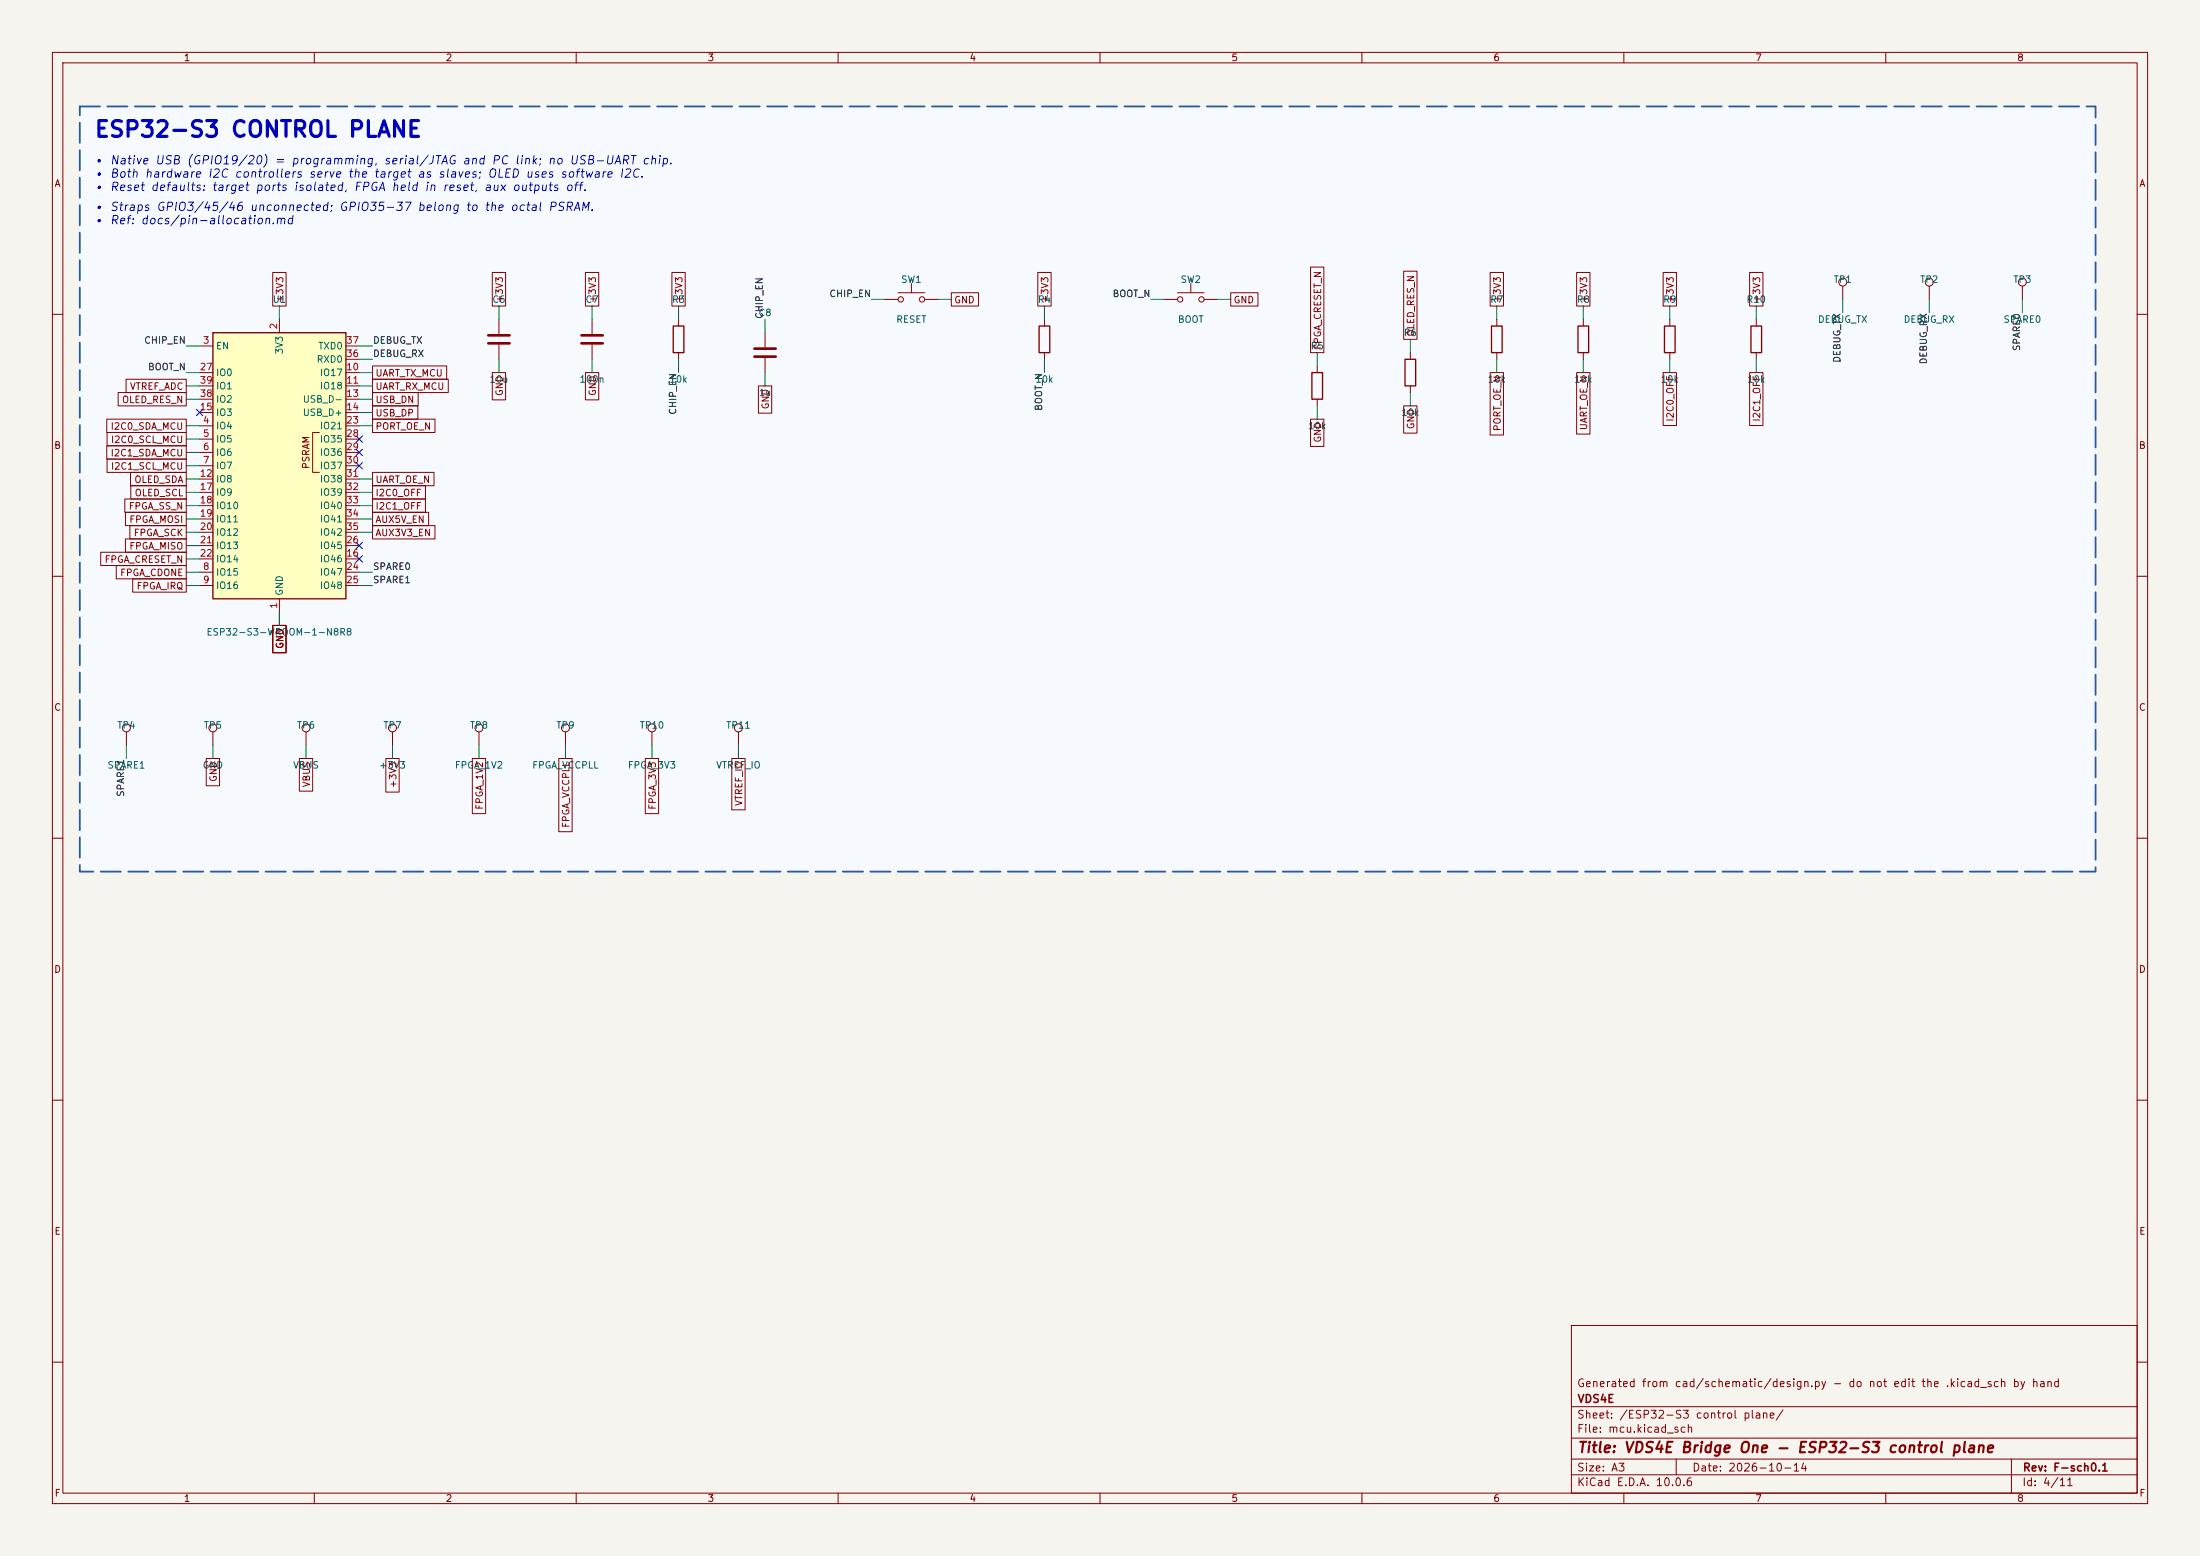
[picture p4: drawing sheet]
<svg xmlns="http://www.w3.org/2000/svg" width="420mm" height="297mm" viewBox="0 0 420 297" stroke-linecap="round" stroke-linejoin="round" font-family="sans-serif">
<path d="M0 0h420v297h-420z" fill="#f5f4ef" stroke="#f5f4ef" stroke-width=".19"/>
<g fill="none" stroke="#840000" stroke-width=".19">
<path d="M10 10h400v277h-400zM12 12h396v273h-396zM60 10v2M110 10v2M160 10v2M210 10v2M260 10v2M310 10v2M360 10v2M10 60h2M408 60h2M10 110h2"/>
<path d="M408 110h2M10 160h2M408 160h2M10 210h2M408 210h2M300 253h108v32h-108zM10 260h2M300 278.5h108M300 274.5h108M300 268.5h108M320 278.5v3M384 278.5v6.5"/>
<path d="M408 260h2M60 285v2M110 285v2M160 285v2M210 285v2M260 285v2M300 281.5h108M310 285v2M360 285v2"/>
</g>
<path d="M15.2 20.3h384.8v146.1h-384.8z" fill="#f6faff"/>
<g fill="none" stroke="#840000" stroke-width=".19">
<path d="M168.9 57.2h2.5M171.4 55.9h5.1M174 54.1v1.8M176.5 57.2h2.6M222.2 57.2h2.6M224.8 55.9h5.1M227.3 54.1v1.8M229.9 57.2h2.5M351.8 54.6v2.6M368.3 54.6v2.6M386.1 54.6v2.6M95.2 61v2.8"/>
<path d="M95.2 65.8v2.8M113 61v2.8M113 65.8v2.8M129.5 61v1.2M129.5 67.3v1.3M146 63.5v2.8M146 68.3v2.8M199.4 61v1.2M199.4 67.3v1.3M251.5 69.9v1.2M251.5 76.2v1.3M269.2 67.3v1.3"/>
<path d="M269.2 73.7v1.2M285.7 61v1.2M285.7 67.3v1.3M302.3 61v1.2M302.3 67.3v1.3M318.8 61v1.2M318.8 67.3v1.3M335.3 61v1.2M335.3 67.3v1.3M58.4 139.7v2.5M74.9 139.7v2.5M91.4 139.7v2.5"/>
<path d="M107.9 139.7v2.5M124.5 139.7v2.5M141 139.7v2.5"/>
<circle cx="172" cy="57.2" r=".51"/>
<circle cx="176" cy="57.2" r=".51"/>
<circle cx="225.3" cy="57.2" r=".51"/>
<circle cx="229.4" cy="57.2" r=".51"/>
<circle cx="351.8" cy="53.8" r=".76"/>
<circle cx="368.3" cy="53.8" r=".76"/>
<circle cx="386.1" cy="53.8" r=".76"/>
<circle cx="58.4" cy="138.9" r=".76"/>
<circle cx="74.9" cy="138.9" r=".76"/>
<circle cx="91.4" cy="138.9" r=".76"/>
<circle cx="107.9" cy="138.9" r=".76"/>
<circle cx="124.5" cy="138.9" r=".76"/>
<circle cx="141" cy="138.9" r=".76"/>
</g>
<path d="M93.2 64h4.1M93.2 65.5h4.1M111 64h4.1M111 65.5h4.1M144 66.5h4.1M144 68.1h4.1" fill="none" stroke="#840000" stroke-width=".51"/>
<path d="M128.5 62.2h2.1v5.1h-2.1zM198.4 62.2h2v5.1h-2zM250.4 71.1h2.1v5.1h-2.1zM268.2 68.6h2.1v5.1h-2.1zM284.7 62.2h2.1v5.1h-2.1zM301.2 62.2h2.1v5.1h-2.1zM317.8 62.2h2v5.1h-2zM334.3 62.2h2v5.1h-2z" fill="none" stroke="#840000" stroke-width=".25"/>
<path d="M40.6 63.5h25.4v50.8h-25.4z" fill="#ffffc2"/>
<path d="M40.6 63.5h25.4v50.8h-25.4z" fill="none" stroke="#840000" stroke-width=".25"/>
<g fill="none" stroke="#840000" stroke-width=".19">
<path d="M52.1 52h2.5v6.4h-2.5zM94 52h2.5v6.4h-2.5zM111.8 52h2.5v6.4h-2.5zM128.3 52h2.5v6.4h-2.5zM181.6 55.9h5.2v2.5h-5.2zM198.1 52h2.6v6.4h-2.6zM234.9 55.9h5.3v2.5h-5.3zM250.2 51h2.5v16.3h-2.5zM268 51.8h2.5v13h-2.5zM284.5 52h2.5v6.4h-2.5zM301 52h2.5v6.4h-2.5zM317.5 52h2.5v6.4h-2.5z"/>
<path d="M334 52h2.6v6.4h-2.6zM22.6 74.9h13v2.6h-13zM24.1 72.4h11.5v2.5h-11.5zM38.1 66h2.5M38.1 71.1h2.5M38.1 73.7h2.5M38.1 76.2h2.5M38.1 78.7h2.5M53.3 61v2.5M66 66h2.6M66 71.1h2.6M66 73.7h2.6"/>
<path d="M66 76.2h2.6M66 78.7h2.6M66 68.6h2.6M71.1 77.5h8.7v2.5h-8.7zM71.1 69.8h14.2v2.6h-14.2zM71.1 72.4h14.5v2.5h-14.5zM71.1 74.9h8.7v2.6h-8.7zM94 71.1h2.5v5.2h-2.5zM111.8 71.1h2.5v5.2h-2.5zM144.8 73.7h2.5v5.2h-2.5zM268 77.5h2.5v5.2h-2.5zM284.5 71.1h2.5v11.9h-2.5z"/>
<path d="M301 71.1h2.5v11.8h-2.5zM317.5 71.1h2.5v10.1h-2.5zM334 71.1h2.6v10.1h-2.6zM20.4 85.1h15.2v2.5h-15.2zM20.4 80h15.2v2.6h-15.2zM20.4 82.5h15.2v2.6h-15.2zM20.4 87.6h15.2v2.6h-15.2zM23.8 95.2h11.8v2.6h-11.8zM23.9 97.8h11.7v2.5h-11.7zM24.9 90.2h10.7v2.5h-10.7zM25 92.7h10.6v2.6h-10.6zM38.1 81.3h2.5"/>
<path d="M38.1 83.8h2.5M38.1 86.4h2.5M38.1 88.9h2.5M38.1 91.4h2.5M38.1 94h2.5M38.1 96.5h2.5M38.1 99.1h2.5M61 82.6h-1.3v7.6h1.3M66 81.3h2.6M66 83.8h2.6M66 86.4h2.6M66 88.9h2.6"/>
<path d="M66 91.4h2.6M66 94h2.6M66 96.5h2.6M66 99.1h2.6M71.1 90.2h11.8v2.5h-11.8zM71.1 92.7h10.1v2.6h-10.1zM71.1 97.8h10.7v2.5h-10.7zM71.1 95.2h10.1v2.6h-10.1zM71.1 80h11.9v2.6h-11.9zM250.2 80h2.5v5.2h-2.5zM19.2 105.4h16.4v2.6h-16.4zM22.2 107.9h13.4v2.6h-13.4z"/>
<path d="M23.9 102.9h11.7v2.5h-11.7zM24.8 100.3h10.8v2.6h-10.8zM25.3 110.5h10.3v2.5h-10.3zM38.1 109.2h2.5M38.1 111.8h2.5M38.1 106.7h2.5M38.1 101.6h2.5M38.1 104.1h2.5M52.1 119.4h2.5v5.2h-2.5zM53.3 114.3v2.5M66 109.2h2.6M66 111.8h2.6"/>
<path d="M66 106.7h2.6M66 101.6h2.6M66 104.1h2.6M71.1 100.3h11.9v2.6h-11.9zM24.1 139.7v2.5M40.6 139.7v2.5M39.4 144.8h2.5v5.2h-2.5zM57.1 144.8h2.6v6.2h-2.6zM73.7 144.8h2.5v6.4h-2.5zM90.2 144.8h2.5v10.5h-2.5zM106.7 144.8h2.5v14h-2.5zM123.2 144.8h2.5v10.5h-2.5z"/>
<path d="M139.7 144.8h2.5v9.8h-2.5z"/>
<circle cx="24.1" cy="138.9" r=".76"/>
<circle cx="40.6" cy="138.9" r=".76"/>
</g>
<g fill="none" stroke="#009600" stroke-width=".19">
<path d="M53.3 58.4v2.6M95.2 58.4v2.6M113 58.4v2.6M129.5 58.4v2.6M166.4 57.2h2.5M179.1 57.2h2.5M199.4 58.4v2.6M219.7 57.2h2.5M232.4 57.2h2.5M285.7 58.4v2.6M302.3 58.4v2.6M318.8 58.4v2.6"/>
<path d="M335.3 58.4v2.6M351.8 57.2v2.5M368.3 57.2v2.5M386.1 57.2v2.5M35.6 73.7h2.5M35.6 76.2h2.5M35.6 71.1h2.5M35.6 66h2.5M68.6 73.7h2.5M68.6 76.2h2.5M68.6 71.1h2.5M68.6 68.6h2.5"/>
<path d="M68.6 66h2.5M68.6 78.7h2.5M95.2 68.6v2.5M113 68.6v2.5M129.5 68.6v2.5M146 61v2.5M146 71.1v2.6M199.4 68.6v2.5M251.5 67.3v2.6M251.5 77.5v2.5M269.2 64.8v2.5M269.2 74.9v2.6"/>
<path d="M285.7 68.6v2.5M302.3 68.6v2.5M318.8 68.6v2.5M335.3 68.6v2.5M35.6 94h2.5M35.6 91.4h2.5M35.6 99.1h2.5M35.6 96.5h2.5M35.6 83.8h2.5M35.6 86.4h2.5M35.6 81.3h2.5M35.6 88.9h2.5"/>
<path d="M68.6 94h2.5M68.6 91.4h2.5M68.6 99.1h2.5M68.6 96.5h2.5M68.6 81.3h2.5M35.6 101.6h2.5M35.6 111.8h2.5M35.6 109.2h2.5M35.6 106.7h2.5M35.6 104.1h2.5M53.3 116.8v2.6M68.6 101.6h2.5"/>
<path d="M68.6 111.8h2.5M68.6 109.2h2.5M24.1 142.2v2.6M40.6 142.2v2.6M58.4 142.2v2.6M74.9 142.2v2.6M91.4 142.2v2.6M107.9 142.2v2.6M124.5 142.2v2.6M141 142.2v2.6"/>
</g>
<path d="M37.5 78.1l1.2 1.2M38.7 78.1l-1.2 1.2M68 88.3l1.2 1.2M68 85.8l1.2 1.2M68 83.2l1.2 1.2M69.2 88.3l-1.2 1.2M69.2 85.8l-1.2 1.2M69.2 83.2l-1.2 1.2M68 106.1l1.2 1.2M68 103.5l1.2 1.2M69.2 106.1l-1.2 1.2M69.2 103.5l-1.2 1.2" fill="none" stroke="#000084" stroke-width=".19"/>
<path d="M15.2 20.3h384.8v146.1h-384.8z" fill="none" stroke="#285aa0" stroke-width=".35" stroke-dasharray="3.8 1.4"/>
<text font-size="3" fill="#0000c2" x="17.9" y="26.9">ESP32-S3 CONTROL PLANE</text>
<text font-size="2" fill="#840000" x="301" y="277.8">Title: VDS4E Bridge One - ESP32-S3 control plane</text>
<g font-size="1.6" fill="#0000c2">
<text x="17.7" y="34.3">• Both hardware I2C controllers serve the target as slaves; OLED uses software I2C.</text>
<text x="17.7" y="31.8">• Native USB (GPIO19/20) = programming,</text>
<text x="73.1" y="31.8">serial/JTAG and PC link; no USB-UART chip.</text>
<text x="17.7" y="36.9">• Reset defaults: target ports isolated,</text>
<text x="17.7" y="40.7">• Straps GPIO3/45/46 unconnected; GPIO35-37 belong to the octal PSRAM.</text>
<text x="67.4" y="36.9">FPGA held in reset,</text>
<text x="92.2" y="36.9">aux outputs off.</text>
<text x="17.7" y="43.2">• Ref: docs/pin-allocation.md</text>
</g>
<g font-size="1.5" fill="#840000">
<text x="300.9" y="265.1">Generated from cad/schematic/design.py - do not edit the .kicad_sch by hand</text>
<text x="301" y="268.1">VDS4E</text>
<text x="300.9" y="273.8">File: mcu.kicad_sch</text>
<text x="300.9" y="271.1">Sheet: /ESP32-S3 control plane/</text>
<text x="300.9" y="281.2">Size: A3</text>
<text x="322.9" y="281.2">Date: 2026-10-14</text>
<text x="386" y="281.2">Rev: F-sch0.1</text>
<text x="300.9" y="284">KiCad E.D.A. 10.0.6</text>
<text x="385.9" y="284">Id: 4/11</text>
</g>
<g font-size="1.3" fill="#840000">
<text x="35" y="12">1</text>
<text x="85" y="12">2</text>
<text x="135" y="12">3</text>
<text x="185" y="12">4</text>
<text x="235" y="12">5</text>
<text x="285" y="12">6</text>
<text x="335" y="12">7</text>
<text x="385" y="12">8</text>
<text x="10.3" y="36">A</text>
<text x="408.3" y="36">A</text>
<text x="54.4" y="58" transform="rotate(-90 54.4 58)">+3V3</text>
<text x="96.3" y="58" transform="rotate(-90 96.3 58)">+3V3</text>
<text x="114.1" y="58" transform="rotate(-90 114.1 58)">+3V3</text>
<text x="130.6" y="58" transform="rotate(-90 130.6 58)">+3V3</text>
<text x="182.1" y="58.2">GND</text>
<text x="200.4" y="58" transform="rotate(-90 200.4 58)">+3V3</text>
<text x="235.4" y="58.2">GND</text>
<text x="286.8" y="58" transform="rotate(-90 286.8 58)">+3V3</text>
<text x="303.3" y="58" transform="rotate(-90 303.3 58)">+3V3</text>
<text x="319.8" y="58" transform="rotate(-90 319.8 58)">+3V3</text>
<text x="336.3" y="58" transform="rotate(-90 336.3 58)">+3V3</text>
<text x="270.3" y="64.3" transform="rotate(-90 270.3 64.3)">OLED_RES_N</text>
<text x="252.5" y="66.9" transform="rotate(-90 252.5 66.9)">FPGA_CRESET_N</text>
<text x="23.2" y="77.3">OLED_RES_N</text>
<text x="24.7" y="74.7">VTREF_ADC</text>
<text x="71.6" y="72.2">UART_TX_MCU</text>
<text x="71.6" y="74.7">UART_RX_MCU</text>
<text x="71.6" y="77.3">USB_DN</text>
<text x="96.3" y="75.7" transform="rotate(-90 96.3 75.7)">GND</text>
<text x="114.1" y="75.7" transform="rotate(-90 114.1 75.7)">GND</text>
<text x="21" y="82.3">I2C0_SDA_MCU</text>
<text x="71.6" y="79.8">USB_DP</text>
<text x="71.6" y="82.3">PORT_OE_N</text>
<text x="147.1" y="78.2" transform="rotate(-90 147.1 78.2)">GND</text>
<text x="270.3" y="82" transform="rotate(-90 270.3 82)">GND</text>
<text x="286.8" y="82.4" transform="rotate(-90 286.8 82.4)">PORT_OE_N</text>
<text x="303.3" y="82.2" transform="rotate(-90 303.3 82.2)">UART_OE_N</text>
<text x="319.8" y="80.6" transform="rotate(-90 319.8 80.6)">I2C0_OFF</text>
<text x="336.3" y="80.6" transform="rotate(-90 336.3 80.6)">I2C1_OFF</text>
<text x="10.2" y="86">B</text>
<text x="21" y="87.4">I2C1_SDA_MCU</text>
<text x="21.1" y="84.9">I2C0_SCL_MCU</text>
<text x="21.1" y="90">I2C1_SCL_MCU</text>
<text x="59.4" y="89.6" transform="rotate(-90 59.4 89.6)">PSRAM</text>
<text x="252.5" y="84.6" transform="rotate(-90 252.5 84.6)">GND</text>
<text x="408.2" y="86">B</text>
<text x="25.5" y="92.5">OLED_SDA</text>
<text x="25.6" y="95">OLED_SCL</text>
<text x="71.6" y="92.5">UART_OE_N</text>
<text x="71.6" y="95">I2C0_OFF</text>
<text x="24.5" y="97.6">FPGA_SS_N</text>
<text x="24.6" y="100.1">FPGA_MOSI</text>
<text x="71.6" y="100.1">AUX5V_EN</text>
<text x="71.6" y="97.6">I2C1_OFF</text>
<text x="19.9" y="107.7">FPGA_CRESET_N</text>
<text x="24.6" y="105.2">FPGA_MISO</text>
<text x="25.4" y="102.7">FPGA_SCK</text>
<text x="71.6" y="102.7">AUX3V3_EN</text>
<text x="22.8" y="110.3">FPGA_CDONE</text>
<text x="26" y="112.8">FPGA_IRQ</text>
<text x="54.4" y="124" transform="rotate(-90 54.4 124)">GND</text>
<text x="10.2" y="136">C</text>
<text x="408.2" y="136">C</text>
<text x="41.7" y="149.4" transform="rotate(-90 41.7 149.4)">GND</text>
<text x="59.5" y="150.4" transform="rotate(-90 59.5 150.4)">VBUS</text>
<text x="76" y="150.6" transform="rotate(-90 76 150.6)">+3V3</text>
<text x="92.5" y="154.7" transform="rotate(-90 92.5 154.7)">FPGA_1V2</text>
<text x="125.5" y="154.7" transform="rotate(-90 125.5 154.7)">FPGA_3V3</text>
<text x="142" y="154" transform="rotate(-90 142 154)">VTREF_IO</text>
<text x="109" y="158.1" transform="rotate(-90 109 158.1)">FPGA_VCCPLL</text>
<text x="10.2" y="186">D</text>
<text x="408.2" y="186">D</text>
<text x="10.3" y="236">E</text>
<text x="408.3" y="236">E</text>
<text x="10.3" y="286">F</text>
<text x="35" y="287">1</text>
<text x="85" y="287">2</text>
<text x="135" y="287">3</text>
<text x="185" y="287">4</text>
<text x="235" y="287">5</text>
<text x="285" y="287">6</text>
<text x="335" y="287">7</text>
<text x="385" y="287">8</text>
<text x="408.3" y="286">F</text>
</g>
<g font-size="1.3" fill="#006464">
<text x="51.9" y="58.1">U1</text>
<text x="93.9" y="58.1">C6</text>
<text x="111.7" y="58.1">C7</text>
<text x="128.2" y="58.1">R3</text>
<text x="171.9" y="54.3">SW1</text>
<text x="198" y="58.1">R4</text>
<text x="225.3" y="54.3">SW2</text>
<text x="284.4" y="58.1">R7</text>
<text x="300.9" y="58.1">R8</text>
<text x="317.4" y="58.1">R9</text>
<text x="333.3" y="58.1">R10</text>
<text x="349.9" y="54.3">TP1</text>
<text x="366.4" y="54.3">TP2</text>
<text x="384.2" y="54.3">TP3</text>
<text x="144.7" y="60.7">C8</text>
<text x="171" y="61.9">RESET</text>
<text x="224.8" y="61.9">BOOT</text>
<text x="267.9" y="64.5">R6</text>
<text x="346.9" y="61.9">DEBUG_TX</text>
<text x="363.3" y="61.9">DEBUG_RX</text>
<text x="382.4" y="61.9">SPARE0</text>
<text x="41.1" y="67">EN</text>
<text x="54.3" y="67.7" transform="rotate(-90 54.3 67.7)">3V3</text>
<text x="60.3" y="69.5">RXD0</text>
<text x="60.6" y="67">TXD0</text>
<text x="250.1" y="67">R5</text>
<text x="41.1" y="72.1">IO0</text>
<text x="41.1" y="77.2">IO2</text>
<text x="41.1" y="74.6">IO1</text>
<text x="57.7" y="77.2">USB_D-</text>
<text x="61" y="72.1">IO17</text>
<text x="61" y="74.6">IO18</text>
<text x="93.3" y="73.4">10u</text>
<text x="110.5" y="73.4">100n</text>
<text x="127.7" y="73.4">10k</text>
<text x="144.7" y="75.9">1u</text>
<text x="197.5" y="73.4">10k</text>
<text x="283.9" y="73.4">10k</text>
<text x="300.4" y="73.4">10k</text>
<text x="316.9" y="73.4">10k</text>
<text x="333.4" y="73.4">10k</text>
<text x="41.1" y="82.2">IO4</text>
<text x="41.1" y="79.7">IO3</text>
<text x="57.7" y="79.7">USB_D+</text>
<text x="61" y="82.2">IO21</text>
<text x="249.6" y="82.2">10k</text>
<text x="267.4" y="79.7">10k</text>
<text x="41.1" y="84.8">IO5</text>
<text x="41.1" y="87.3">IO6</text>
<text x="41.1" y="89.9">IO7</text>
<text x="61" y="84.8">IO35</text>
<text x="61" y="87.3">IO36</text>
<text x="61" y="89.9">IO37</text>
<text x="41.1" y="92.4">IO8</text>
<text x="41.1" y="94.9">IO9</text>
<text x="61" y="92.4">IO38</text>
<text x="61" y="94.9">IO39</text>
<text x="41.1" y="97.5">IO10</text>
<text x="41.1" y="100">IO11</text>
<text x="61" y="97.5">IO40</text>
<text x="61" y="100">IO41</text>
<text x="41.1" y="102.6">IO12</text>
<text x="41.1" y="105.1">IO13</text>
<text x="41.1" y="107.6">IO14</text>
<text x="61" y="107.6">IO46</text>
<text x="61" y="105.1">IO45</text>
<text x="61" y="102.6">IO42</text>
<text x="41.1" y="110.2">IO15</text>
<text x="41.1" y="112.7">IO16</text>
<text x="54.3" y="113.8" transform="rotate(-90 54.3 113.8)">GND</text>
<text x="61" y="110.2">IO47</text>
<text x="61" y="112.7">IO48</text>
<text x="39.3" y="121.6">ESP32-S3-WROOM-1-N8R8</text>
<text x="22.3" y="139.4">TP4</text>
<text x="38.8" y="139.4">TP5</text>
<text x="56.6" y="139.4">TP6</text>
<text x="73.1" y="139.4">TP7</text>
<text x="89.6" y="139.4">TP8</text>
<text x="106.1" y="139.4">TP9</text>
<text x="122" y="139.4">TP10</text>
<text x="138.5" y="139.4">TP11</text>
<text x="20.4" y="147">SPARE1</text>
<text x="38.6" y="147">GND</text>
<text x="55.8" y="147">VBUS</text>
<text x="72.3" y="147">+3V3</text>
<text x="86.7" y="147">FPGA_1V2</text>
<text x="101.5" y="147">FPGA_VCCPLL</text>
<text x="119.7" y="147">FPGA_3V3</text>
<text x="136.6" y="147">VTREF_IO</text>
</g>
<g font-size="1.3" fill="#0f0f0f">
<text x="158.2" y="57">CHIP_EN</text>
<text x="212.3" y="57">BOOT_N</text>
<text x="27.4" y="65.9">CHIP_EN</text>
<text x="71.1" y="65.9">DEBUG_TX</text>
<text x="145.9" y="61" transform="rotate(-90 145.9 61)">CHIP_EN</text>
<text x="28.1" y="71">BOOT_N</text>
<text x="71.1" y="68.5">DEBUG_RX</text>
<text x="351.7" y="69.4" transform="rotate(-90 351.7 69.4)">DEBUG_TX</text>
<text x="368.2" y="69.7" transform="rotate(-90 368.2 69.7)">DEBUG_RX</text>
<text x="386" y="67.1" transform="rotate(-90 386 67.1)">SPARE0</text>
<text x="129.4" y="79.3" transform="rotate(-90 129.4 79.3)">CHIP_EN</text>
<text x="199.3" y="78.5" transform="rotate(-90 199.3 78.5)">BOOT_N</text>
<text x="71.1" y="111.6">SPARE1</text>
<text x="71.1" y="109.1">SPARE0</text>
<text x="24" y="152.2" transform="rotate(-90 24 152.2)">SPARE1</text>
</g>
<g font-size="1.3" fill="#a90000">
<text x="38.6" y="65.9">3</text>
<text x="53.2" y="63" transform="rotate(-90 53.2 63)">2</text>
<text x="66" y="65.9">37</text>
<text x="38" y="71">27</text>
<text x="66" y="71">10</text>
<text x="66" y="68.4">36</text>
<text x="38" y="76.1">38</text>
<text x="38" y="73.5">39</text>
<text x="66" y="73.5">11</text>
<text x="66" y="76.1">13</text>
<text x="38" y="78.6">15</text>
<text x="38.6" y="81.1">4</text>
<text x="38.6" y="83.7">5</text>
<text x="66" y="78.6">14</text>
<text x="66" y="81.1">23</text>
<text x="66" y="83.7">28</text>
<text x="38.6" y="86.2">6</text>
<text x="38.6" y="88.8">7</text>
<text x="66" y="86.2">29</text>
<text x="66" y="88.8">30</text>
<text x="38" y="91.3">12</text>
<text x="38" y="93.8">17</text>
<text x="66" y="91.3">31</text>
<text x="66" y="93.8">32</text>
<text x="38" y="96.4">18</text>
<text x="38" y="98.9">19</text>
<text x="38" y="101.5">20</text>
<text x="66" y="96.4">33</text>
<text x="66" y="98.9">34</text>
<text x="66" y="101.5">35</text>
<text x="38" y="104">21</text>
<text x="38" y="106.5">22</text>
<text x="66" y="106.5">16</text>
<text x="66" y="104">26</text>
<text x="38.6" y="109.1">8</text>
<text x="38.6" y="111.6">9</text>
<text x="66" y="109.1">24</text>
<text x="66" y="111.6">25</text>
<text x="53.2" y="116.3" transform="rotate(-90 53.2 116.3)">1</text>
</g>
</svg>
